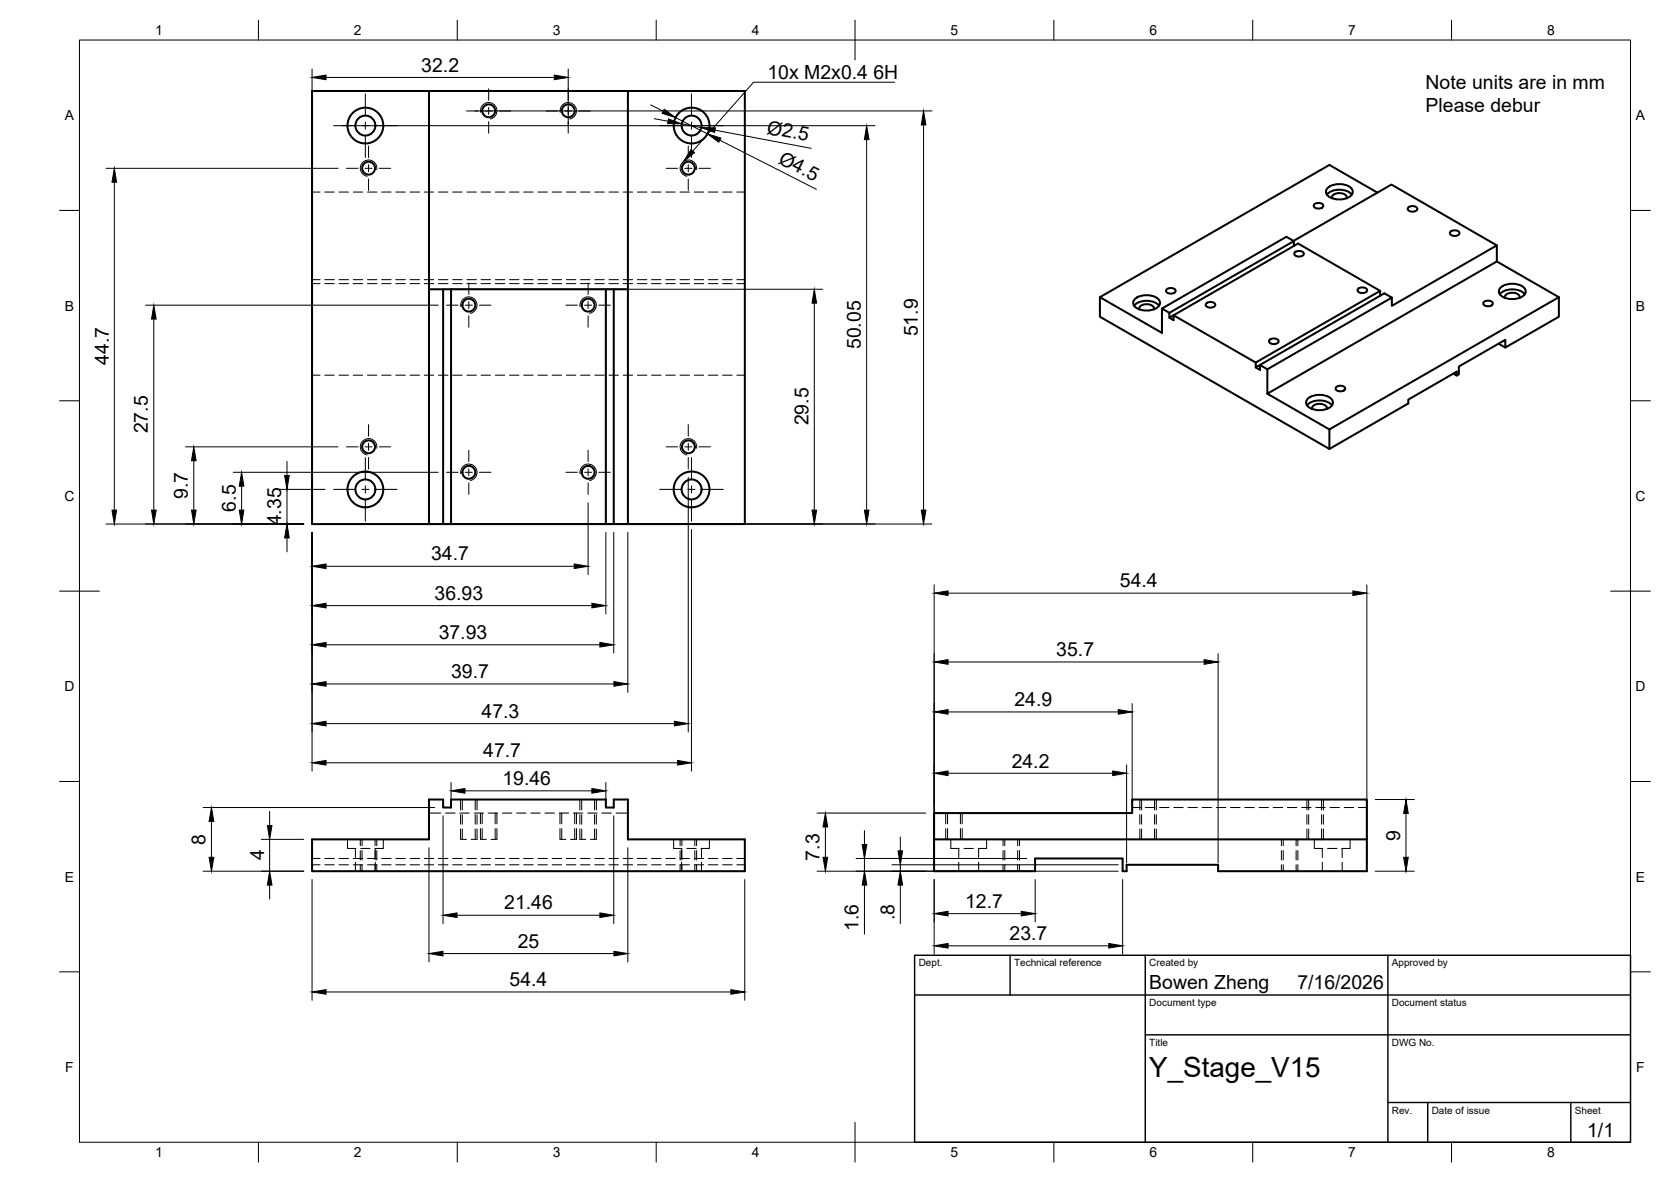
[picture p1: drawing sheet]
<svg xmlns="http://www.w3.org/2000/svg" width="420mm" height="297mm" viewBox="0 0 420 297" stroke-linecap="round" stroke-linejoin="round" font-family="sans-serif">
<!-- layer: Hidden -->
<g fill="none" stroke="#000" stroke-width=".25">
<path d="M78.5 48.3h2M81.7 48.3h2.4M85.2 48.3h2.4M88.8 48.3h2.4M92.4 48.3h2.4M96 48.3h2.3M99.5 48.3h2.4M103.1 48.3h2.4M106.7 48.3h2.4M110.3 48.3h2.3M113.8 48.3h2.4M117.4 48.3h2.4"/>
<path d="M121 48.3h2.3M124.5 48.3h2.4M128.1 48.3h2.4M131.7 48.3h2.4M135.3 48.3h2.3M138.8 48.3h2.4M142.4 48.3h2.4M146 48.3h2.4M149.5 48.3h2.4M153.1 48.3h2.4M156.7 48.3h2.4M160.3 48.3h2.3"/>
<path d="M163.8 48.3h2.4M167.4 48.3h2.4M171 48.3h2.4M174.6 48.3h2.3M178.1 48.3h2.4M181.7 48.3h2.4M185.3 48.3h2M78.5 71.3h2M78.5 70.3h2M81.7 71.3h2.4M81.7 70.3h2.4M85.2 71.3h2.4"/>
<path d="M85.2 70.3h2.4M88.8 71.3h2.4M88.8 70.3h2.4M92.4 71.3h2.4M92.4 70.3h2.4M96 71.3h2.3M96 70.3h2.3M99.5 71.3h2.4M99.5 70.3h2.4M103.1 71.3h2.4M103.1 70.3h2.4M106.7 71.3h2.4"/>
<path d="M106.7 70.3h2.4M110.3 71.3h2.3M110.3 70.3h2.3M113.8 71.3h2.4M113.8 70.3h2.4M117.4 71.3h2.4M117.4 70.3h2.4M121 71.3h2.3M121 70.3h2.3M124.5 71.3h2.4M124.5 70.3h2.4M128.1 71.3h2.4"/>
<path d="M128.1 70.3h2.4M131.7 71.3h2.4M131.7 70.3h2.4M135.3 71.3h2.3M135.3 70.3h2.3M138.8 71.3h2.4M138.8 70.3h2.4M142.4 71.3h2.4M142.4 70.3h2.4M146 71.3h2.4M146 70.3h2.4M149.5 71.3h2.4"/>
<path d="M149.5 70.3h2.4M153.1 71.3h2.4M153.1 70.3h2.4M156.7 71.3h2.4M156.7 70.3h2.4M160.3 71.3h2.3M160.3 70.3h2.3M163.8 71.3h2.4M163.8 70.3h2.4M167.4 71.3h2.4M167.4 70.3h2.4M171 71.3h2.4"/>
<path d="M171 70.3h2.4M174.6 71.3h2.3M174.6 70.3h2.3M178.1 71.3h2.4M178.1 70.3h2.4M181.7 71.3h2.4M181.7 70.3h2.4M185.3 71.3h2M185.3 70.3h2M78.5 94.3h2M81.7 94.3h2.4M85.2 94.3h2.4"/>
<path d="M88.8 94.3h2.4M92.4 94.3h2.4M96 94.3h2.3M99.5 94.3h2.4M103.1 94.3h2.4M106.7 94.3h2.4M110.3 94.3h2.3M113.8 94.3h2.4M117.4 94.3h2.4M121 94.3h2.3M124.5 94.3h2.4M128.1 94.3h2.4"/>
<path d="M131.7 94.3h2.4M135.3 94.3h2.3M138.8 94.3h2.4M142.4 94.3h2.4M146 94.3h2.4M149.5 94.3h2.4M153.1 94.3h2.4M156.7 94.3h2.4M160.3 94.3h2.3M163.8 94.3h2.4M167.4 94.3h2.4M171 94.3h2.4"/>
<path d="M174.6 94.3h2.3M178.1 94.3h2.4M181.7 94.3h2.4M185.3 94.3h2M78.5 217.3h2M78.5 215.7h2M81.7 217.3h2.4M81.7 215.7h2.4M85.2 217.3h2.4M85.2 215.7h2.4M87.4 210.9v2.3h2.1M88.8 217.3h2.4"/>
<path d="M88.8 215.7h2.4M89.4 213.2v2.3M89.4 216.7v2.2M90.7 213.2h2.3M91 210.9v1.6M91 213.7v2.4M91 217.3v1.6M92.4 217.3h2.4M92.4 215.7h2.4M94.3 210.9v1.6M94.3 213.7v2.4M94.3 217.3v1.6"/>
<path d="M94.4 213.2v2.3M94.4 216.7v2.2M96 217.3h2.3M96 215.7h2.3M96.4 210.9v2.3h-2.1M99.5 217.3h2.4M99.5 215.7h2.4M103.1 217.3h2.4M103.1 215.7h2.4M106.7 217.3h2.4M106.7 215.7h2.4M107.9 204.3h2.9"/>
<path d="M110.3 217.3h2.3M110.3 215.7h2.3M112 204.3h2.4M113.8 217.3h2.4M113.8 215.7h2.4M115.6 204.3h2.4M115.8 210.9h1.5M116.2 200.9v2.6M116.2 204.7v2.4M116.2 208.3v2.6M117.4 217.3h2.4M117.4 215.7h2.4"/>
<path d="M118.5 210.9h1.5M119.2 204.3h2.4M119.5 200.9v2.6M119.5 204.7v2.4M119.5 208.3v2.6M120.8 210.9h1.5M121 217.3h2.3M121 215.7h2.3M121.2 204.3v2.7M121.2 208.2v2.7M122.7 204.3h2.4M123.5 210.9h1.4"/>
<path d="M124.5 204.3v2.7M124.5 208.2v2.7M124.5 217.3h2.4M124.5 215.7h2.4M126.3 204.3h2.4M128.1 217.3h2.4M128.1 215.7h2.4M129.9 204.3h2.4M131.7 217.3h2.4M131.7 215.7h2.4M133.5 204.3h2.3M135.3 217.3h2.3"/>
<path d="M135.3 215.7h2.3M137 204.3h2.4M138.8 217.3h2.4M138.8 215.7h2.4M140.6 204.3h2.4M140.8 210.9h1.5M141.2 204.3v2.7M141.2 208.2v2.7M142.4 217.3h2.4M142.4 215.7h2.4M143.5 210.9h1.4M144.2 204.3h2.4"/>
<path d="M144.5 204.3v2.7M144.5 208.2v2.7M145.8 210.9h1.5M146 217.3h2.4M146 215.7h2.4M146.3 200.9v2.6M146.3 204.7v2.4M146.3 208.3v2.6M147.8 204.3h2.3M148.5 210.9h1.4M149.5 200.9v2.6M149.5 204.7v2.4"/>
<path d="M149.5 208.3v2.6M149.5 217.3h2.4M149.5 215.7h2.4M151.3 204.3h2.4M153.1 217.3h2.4M153.1 215.7h2.4M154.9 204.3h3M156.7 217.3h2.4M156.7 215.7h2.4M160.3 217.3h2.3M160.3 215.7h2.3M163.8 217.3h2.4"/>
<path d="M163.8 215.7h2.4M167.4 217.3h2.4M167.4 215.7h2.4M169.4 210.9v2.3h2.1M171 217.3h2.4M171 215.7h2.4M171.4 213.2v2.3M171.4 216.7v2.2M171.4 210.9v1.6M171.4 213.7v2.4M171.4 217.3v1.6M172.7 213.2h2.4"/>
<path d="M174.6 217.3h2.3M174.6 215.7h2.3M174.7 210.9v1.6M174.7 213.7v2.4M174.7 217.3v1.6M176.4 213.2v2.3M176.4 216.7v2.2M178.1 217.3h2.4M178.1 215.7h2.4M178.4 210.9v2.3h-2.1M181.7 217.3h2.4M181.7 215.7h2.4"/>
<path d="M185.3 217.3h2M185.3 215.7h2M238.3 204.3v2.7M238.3 208.2v2.7M239.1 210.9v2.3h2.1M241.1 213.2v2.3M241.1 216.7v2.2M241.5 204.3v2.7M241.5 208.2v2.7M242.4 213.2h2.4M246.1 213.2v2.3M246.1 216.7v2.2"/>
<path d="M248.1 210.9v2.3h-2.1M252.6 210.9v1.6M252.6 213.7v2.4M252.6 217.3v1.6M255.9 210.9v1.6M255.9 213.7v2.4M255.9 217.3v1.6M284.7 202.9h2.1M287 200.9v2.6M287 204.7v2.4M287 208.3v2.6M288 202.9h2.4"/>
<path d="M290.3 200.9v2.6M290.3 204.7v2.4M290.3 208.3v2.6M291.5 202.9h2.4M295.1 202.9h2.4M298.7 202.9h2.4M302.3 202.9h2.4M305.8 202.9h2.4M309.4 202.9h2.4M313 202.9h2.4M316.6 202.9h2.3M320.1 202.9h2.4"/>
<path d="M322.7 210.9v1.6M322.7 213.7v2.4M322.7 217.3v1.6M323.7 202.9h2.4M325.9 210.9v1.6M325.9 213.7v2.4M325.9 217.3v1.6M327.3 202.9h2.3M329.1 200.9v2.6M329.1 204.7v2.4M329.1 208.3v2.6M330.5 210.9v2.3h2.1"/>
<path d="M330.9 202.9h2.3M332.3 200.9v2.6M332.3 204.7v2.4M332.3 208.3v2.6M332.5 213.2v2.3M332.5 216.7v2.2M333.8 213.2h2.4M334.4 202.9h2.4M337.5 213.2v2.3M337.5 216.7v2.2M338 202.9h2.4M339.5 210.9v2.3h-2.1"/>
<path d="M341.6 202.9h2.1"/>
</g>
<!-- layer: Visible -->
<g fill="none" stroke="#000" stroke-width=".51">
<path d="M107.9 22.9h-29.4v108.8h29.4M157.9 22.9h29.4v108.8h-29.4M330.4 51.4a1.49 1.49 0 0 1 2.3 .3 1.4 1.4 0 0 1-2.4 0zM333.6 48.9a4.6 4.6 0 0 1 6.3 0M333.9 47.2a4.7 4.7 0 0 1 6.1 .4 1.65 1.65 0 0 1-1.5 2.2 4.6 4.6 0 0 1-4.9-1 1.26 1.26 0 0 1 .3-1.6zM334.9 49.8a1.36 1.36 0 0 1 1.7-1.3l.8 .1a1.22 1.22 0 0 1 1.2 1.2M346.4 48.4l-12.1-6.9-57.7 33.2v4.9l57.7 33.2M354 52.2a1.49 1.49 0 0 1 2.4 .3 1.4 1.4 0 0 1-2.5 0zM364.6 58.3a1.49 1.49 0 0 1 2.4 .3 1.4 1.4 0 0 1-2.4 0zM107.9 72.7v-49.8h50v49.8M111.4 72.7h-3.5v59h3.5M113.4 72.7h-2v59h2"/>
<path d="M113.4 72.7v59M113.4 72.7h38.9M154.3 72.7h-2v59h2M154.3 72.7h3.6v59h-3.6M154.3 72.7v59M276.6 74.7l15.6 9v-6.2M285.2 76.8a4.6 4.6 0 0 1 6.2 0M285.4 75.1a4.7 4.7 0 0 1 6.1 .4 1.65 1.65 0 0 1-1.4 2.3 4.6 4.6 0 0 1-5-1.1 1.26 1.26 0 0 1 .3-1.6zM286.5 77.8a1.36 1.36 0 0 1 1.6-1.4l.8 .1a1.22 1.22 0 0 1 1.2 1.3M293.3 72.8a1.49 1.49 0 0 1 2.3 .3 1.4 1.4 0 0 1-2.4 0zM303.2 76.3a1.49 1.49 0 0 1 2.4 .3 1.4 1.4 0 0 1-2.5 0zM325.2 60.5l24.7-14.1 26.5 15.3-26.4 15.2v-2.1"/>
<path d="M325.3 61.8v-1.2l-31.3 18v1.2l1.1-.6 20.6 11.9M325.3 60.6l-1.9-1.1-31.2 18 1.8 1.1M325.5 63.5a1.49 1.49 0 0 1 2.4 .3 1.4 1.4 0 0 1-2.5 0zM341.4 72.7a1.49 1.49 0 0 1 2.4 .2 1.4 1.4 0 0 1-2.5 0zM347 74.3v-1.2l-31.3 18v1.2l1.1-.6 1.9 1.1 31.3-18-1.9-1.1-31.3 18v1.2l-1.1-.6M347 73.1l-20.6-11.9-31.3 18v1.3l-1.1-.7M373 76a1.49 1.49 0 0 1 2.4 .3 1.39 1.39 0 0 1-2.5 0zM376.4 61.7v4l-57.7 33.2v-6.1M376.4 65.7l15.6 9M377.1 73.9a4.6 4.6 0 0 1 6.3 0M377.4 72.2a4.7 4.7 0 0 1 6 .4 1.65 1.65 0 0 1-1.4 2.3 4.6 4.6 0 0 1-4.9-1 1.26 1.26 0 0 1 .3-1.7zM378.4 74.9a1.36 1.36 0 0 1 1.6-1.3h.9a1.22 1.22 0 0 1 1.2 1.3"/>
<path d="M318.7 98.9l15.6 9M319.2 85.5a1.49 1.49 0 0 1 2.3 .3 1.4 1.4 0 0 1-2.4 0zM335.9 97.4a1.49 1.49 0 0 1 2.3 .2 1.4 1.4 0 0 1-2.4 0zM365.4 93.9l.9 .5v-1l-12.2 7v1l-19.8 11.4v-4.9l57.7-33.2v4.9l-13.5 7.7v-1.9l-11.7 6.7v2l-.5 .3M376.8 86.4l1.7 .9M328.6 101.9a4.6 4.6 0 0 1 6.3 0M328.9 100.1a4.7 4.7 0 0 1 6.1 .4 1.65 1.65 0 0 1-1.4 2.3 4.6 4.6 0 0 1-5-1 1.26 1.26 0 0 1 .3-1.7zM329.9 102.8a1.36 1.36 0 0 1 1.7-1.3h.8a1.22 1.22 0 0 1 1.2 1.3M113.4 131.7h38.9M78.5 210.9h29.4v-10h3.5v2h2v-2h38.9v2h2v-2h3.6v10h29.4v8h-108.8zM234.9 210.9h108.8v8h-37.4v-1.6h-23v1.6h-1v-3.2h-22v3.2h-25.4zM234.9 210.9v-6.6h49.8v-3.4h59v10"/>
<circle cx="91.9" cy="31.6" r="2.51"/>
<circle cx="91.9" cy="31.6" r="4.5"/>
<circle cx="122.9" cy="27.9" r="1.62"/>
<circle cx="142.9" cy="27.9" r="1.62"/>
<circle cx="173.9" cy="31.6" r="2.51"/>
<circle cx="173.9" cy="31.6" r="4.5"/>
<circle cx="92.7" cy="42.3" r="1.62"/>
<circle cx="173.1" cy="42.3" r="1.62"/>
<circle cx="117.9" cy="76.7" r="1.62"/>
<circle cx="147.9" cy="76.7" r="1.62"/>
<circle cx="92.7" cy="112.3" r="1.62"/>
<circle cx="117.9" cy="118.7" r="1.62"/>
<circle cx="147.9" cy="118.7" r="1.62"/>
<circle cx="173.1" cy="112.3" r="1.62"/>
<circle cx="91.9" cy="123" r="2.51"/>
<circle cx="91.9" cy="123" r="4.5"/>
<circle cx="173.9" cy="123" r="2.51"/>
<circle cx="173.9" cy="123" r="4.5"/>
</g>
<!-- layer: Hidden Narrow -->
<g fill="none" stroke="#000" stroke-width=".25">
<path d="M90.6 210.9v1.6M90.6 213.7v2.4M90.6 217.3v1.6M94.7 210.9v1.6M94.7 213.7v2.4M94.7 217.3v1.6M115.8 200.9v2.6M115.8 204.7v2.4M115.8 208.3v2.6M120 200.9v2.6M120 204.7v2.4M120 208.3v2.6"/>
<path d="M120.8 204.3v2.7M120.8 208.2v2.7M124.9 204.3v2.7M124.9 208.2v2.7M140.8 204.3v2.7M140.8 208.2v2.7M144.9 204.3v2.7M144.9 208.2v2.7M145.8 200.9v2.6M145.8 204.7v2.4M145.8 208.3v2.6M149.9 200.9v2.6"/>
<path d="M149.9 204.7v2.4M149.9 208.3v2.6M171 210.9v1.6M171 213.7v2.4M171 217.3v1.6M175.2 210.9v1.6M175.2 213.7v2.4M175.2 217.3v1.6M237.8 204.3v2.7M237.8 208.2v2.7M241.9 204.3v2.7M241.9 208.2v2.7"/>
<path d="M252.2 210.9v1.6M252.2 213.7v2.4M252.2 217.3v1.6M256.3 210.9v1.6M256.3 213.7v2.4M256.3 217.3v1.6M286.6 200.9v2.6M286.6 204.7v2.4M286.6 208.3v2.6M290.7 200.9v2.6M290.7 204.7v2.4M290.7 208.3v2.6"/>
<path d="M322.2 210.9v1.6M322.2 213.7v2.4M322.2 217.3v1.6M326.3 210.9v1.6M326.3 213.7v2.4M326.3 217.3v1.6M328.6 200.9v2.6M328.6 204.7v2.4M328.6 208.3v2.6M332.8 200.9v2.6M332.8 204.7v2.4M332.8 208.3v2.6"/>
</g>
<!-- layer: Visible Narrow -->
<path d="M120.9 28.2a2.07 2.07 0 0 1 1.6-2.4 2.07 2.07 0 0 1 2.4 1.7 2.07 2.07 0 0 1-1.7 2.4M140.9 28.2a2.07 2.07 0 0 1 1.6-2.4 2.07 2.07 0 0 1 2.4 1.7 2.07 2.07 0 0 1-1.7 2.4M94.7 42.6a2.07 2.07 0 0 0-1.6-2.4 2.07 2.07 0 0 0-2.5 1.7 2.07 2.07 0 0 0 1.7 2.4M175.1 42.6a2.07 2.07 0 0 0-1.6-2.4 2.07 2.07 0 0 0-2.4 1.7 2.07 2.07 0 0 0 1.6 2.4M115.9 77a2.07 2.07 0 0 1 1.7-2.4 2.07 2.07 0 0 1 2.3 1.7 2.07 2.07 0 0 1-1.7 2.4M145.8 77a2.07 2.07 0 0 1 1.7-2.4 2.07 2.07 0 0 1 2.4 1.7 2.07 2.07 0 0 1-1.7 2.4M94.7 112.6a2.07 2.07 0 0 0-1.6-2.4 2.07 2.07 0 0 0-2.5 1.7 2.07 2.07 0 0 0 1.7 2.4M115.9 119.1a2.07 2.07 0 0 1 1.7-2.4 2.07 2.07 0 0 1 2.3 1.7 2.07 2.07 0 0 1-1.7 2.4M145.8 119.1a2.07 2.07 0 0 1 1.7-2.4 2.07 2.07 0 0 1 2.4 1.7 2.07 2.07 0 0 1-1.7 2.4M175.1 112.6a2.07 2.07 0 0 0-1.6-2.4 2.07 2.07 0 0 0-2.4 1.7 2.07 2.07 0 0 0 1.6 2.4" fill="none" stroke="#000" stroke-width=".25"/>
<!-- layer: BORDER -->
<g fill="none" stroke="#000" stroke-width=".25">
<path d="M20 10.1h390v276.9h-390zM65 5.1v5M115 5.1v5M165 5.1v5M215 5.1v10M265 5.1v5M315 5.1v5M365 5.1v5M15 52.9h5M410 52.9h5M15 100.7h5M410 100.7h5"/>
<path d="M15 148.6h10M405 148.6h10M15 196.4h5M410 196.4h5M15 244.2h5M410 244.2h5M65 287v5M115 287v5M165 287v5M215 282.1v9.9M265 287v5M315 287v5"/>
<path d="M365 287v5"/>
</g>
<!-- layer: TITLEBLOCK -->
<path d="M230 240.1h180v46.9h-180zM230 250h180M254 240.1v9.9M288 240.1v46.9M349 240.1v46.9M288 260.1h122M349 277.1h61M359 277.1v9.9M395 277.1v9.9" fill="none" stroke="#000" stroke-width=".36"/>
<!-- layer: Smart Centers -->
<g fill="none" stroke="#000" stroke-width=".25">
<path d="M83.9 31.6h5.3M91 31.6h1.8M91.9 23.6v5.3M91.9 30.7v1.8M91.9 34.3v5.3M92.7 36.7v2.9M94.6 31.6h5.3M117.3 27.9h2.9M122 27.9h1.8M122.9 22.3v2.9M122.9 27v1.8M122.9 30.6v2.9"/>
<path d="M125.5 27.9h2.9M137.3 27.9h2.9M142 27.9h1.8M142.9 22.3v2.9M142.9 27v1.8M142.9 30.6v2.9M145.5 27.9h2.9M165.9 31.6h5.3M173 31.6h1.8M173.1 36.7v2.9M173.9 23.6v5.3M173.9 30.7v1.8"/>
<path d="M173.9 34.3v5.3M176.6 31.6h5.3M87.1 42.3h2.9M91.8 42.3h1.8M92.7 41.4v1.8M92.7 45v2.9M95.4 42.3h2.8M167.5 42.3h2.9M172.2 42.3h1.8M173.1 41.4v1.8M173.1 45v2.9M175.7 42.3h2.9"/>
<path d="M112.3 76.7h2.9M117 76.7h1.8M117.9 71.1v2.9M117.9 75.8v1.8M117.9 79.4v2.9M120.5 76.7h2.9M142.3 76.7h2.9M147 76.7h1.8M147.9 71.1v2.9M147.9 75.8v1.8M147.9 79.4v2.9M150.6 76.7h2.8"/>
<path d="M87.1 112.3h2.9M91.8 112.3h1.8M91.9 115v5.3M92.7 106.7v2.9M92.7 111.4v1.8M92.7 115v2.9M95.4 112.3h2.8M112.3 118.7h2.9M117 118.7h1.8M117.9 113.1v2.9M117.9 117.8v1.8M120.5 118.7h2.9"/>
<path d="M142.3 118.7h2.9M147 118.7h1.8M147.9 113.1v2.9M147.9 117.8v1.8M150.6 118.7h2.8M167.5 112.3h2.9M172.2 112.3h1.8M173.1 106.7v2.9M173.1 111.4v1.8M173.1 115v2.9M173.9 115v5.3M175.7 112.3h2.9"/>
<path d="M83.9 123h5.3M91 123h1.8M91.9 122.1v1.8M91.9 125.7v5.3M94.6 123h5.3M117.9 121.4v2.9M147.9 121.4v2.9M165.9 123h5.3M173 123h1.8M173.9 122.1v1.8M173.9 125.7v5.3M176.6 123h5.3"/>
</g>
<!-- layer: FD_Dimensions -->
<g fill="none" stroke="#000" stroke-width=".25">
<path d="M78.5 17.4v112.2M82 19.5h57.4M142.9 17.4v14M86 31.6h134M119.4 27.9h114.9M163.6 26.4l3.2 1.5M164.5 29.8l3.5 .7M169.9 29.6l8 4M171.4 31.1l4.9 1M179.8 32.7l24.2 4.6M181 35.2l24.3 12.4M217.9 35.1v93.1"/>
<path d="M232.2 31.4v96.8M26.6 42.3h58.4M28.7 45.8v82.4M36.6 76.7h73.6M113.5 72.7h93.4M204.7 76.2v52M38.7 80.2v48M46.6 112.3h38.4M48.7 115.8v12.4M58.6 118.7h51.6M72.2 116v3.5M173.1 120v63.9"/>
<path d="M26.6 131.7h49.8M60.7 122.2v6M70.1 123h11.7M72.2 123v8.7M72.2 135.2v3.5M78.5 133.8v60M80.6 131.7h153.7M147.9 126.4v18M152.3 133.8v20.5M154.3 133.8v30.3M157.9 133.8v40.2M173.9 133.1v60.7"/>
<path d="M82 142.3h62.4M82 152.2h66.8M234.9 147v69.8M238.4 149.1h101.8M343.7 147v69.8M82 171.9h72.4M82 162h68.8M238.4 166.4h64.4M238.4 178.9h42.8M284.7 176.8v25.4M306.3 164.3v52.5M82 191.7h88.4"/>
<path d="M82 181.8h87.6M113.4 196.6v4.2M116.9 198.7h31.9M152.3 196.6v4.2M238.4 194.3h41.4M283.3 192.2v24.6M51.1 218.9h25.3M51.1 202.9h58.2M53.2 206.4v9M65.7 210.9h10.7M67.8 203.9v3.5M67.8 210.9v8"/>
<path d="M107.9 213v28.8M111.4 205v27.1M154.3 205v27.1M157.9 213v28.8M205.4 218.9h75.8M205.4 204.3h27.4M207.5 207.8v7.6M215.3 215.7h42.9M217.4 208.7v3.5M217.4 215.7v3.2M224.3 217.3h56.9M226.4 210.3v3.5"/>
<path d="M226.4 217.3v1.6M345.8 218.9h9.8M345.8 200.9h9.8M353.5 204.4v11M67.8 222.4v3.5M78.5 221v30.4M111.4 239.6h43M114.9 230h35.9M187.3 221v30.4M217.4 222.4v12.4M226.4 222.4v9.7M234.9 221v18.8"/>
<path d="M238.4 237.7h40.4M238.4 229.6h18.4M260.3 221v10.7M282.3 221v18.8M82 249.3h101.8"/>
</g>
<g fill="#000" stroke="#000" stroke-width=".25">
<path d="M78.5 19.5l3.5-.6v1.1zM139.4 18.9l3.5 .6-3.5 .5zM167 27.4l2.9 2.2-3.4-1.1zM168.1 29.9l3.3 1.2h-3.5zM176.3 32.1h3.6l-.2 1.2zM177.9 33.6l3.4 1.1-.6 1zM217.9 31.6l.6 3.5h-1.2zM232.2 27.9l.6 3.5h-1.2zM28.7 42.3l.6 3.5h-1.1zM204.7 72.7l.6 3.5h-1.1zM38.7 76.7l.6 3.5h-1.2zM48.7 112.3l.6 3.5h-1.1z"/>
<path d="M71.6 119.5h1.1l-.5 3.5zM28.2 128.2h1.1l-.6 3.5zM38.1 128.2h1.2l-.6 3.5zM48.2 128.2h1.1l-.6 3.5zM60.2 128.2h1.1l-.6 3.5zM60.7 118.7l.6 3.5h-1.1zM72.2 131.7l.5 3.5h-1.1zM204.2 128.2h1.1l-.6 3.5zM217.3 128.2h1.2l-.6 3.5zM231.6 128.2h1.2l-.6 3.5zM78.5 142.3l3.5-.6v1.2zM78.5 152.2l3.5-.6v1.2z"/>
<path d="M144.4 141.7l3.5 .6-3.5 .6zM148.8 151.6l3.5 .6-3.5 .6zM234.9 149.1l3.5-.6v1.2zM340.2 148.5l3.5 .6-3.5 .6zM78.5 171.9l3.5-.6v1.2zM78.5 162l3.5-.6v1.2zM150.8 161.4l3.5 .6-3.5 .6zM154.4 171.3l3.5 .6-3.5 .6zM234.9 166.4l3.5-.6v1.1zM234.9 178.9l3.5-.6v1.2zM281.2 178.3l3.5 .6-3.5 .6zM302.8 165.8l3.5 .6-3.5 .5z"/>
<path d="M78.5 191.7l3.5-.6v1.2zM78.5 181.8l3.5-.5v1.1zM113.4 198.7l3.5-.6v1.2zM148.8 198.1l3.5 .6-3.5 .6zM169.6 181.3l3.5 .5-3.5 .6zM170.4 191.1l3.5 .6-3.5 .6zM234.9 194.3l3.5-.6v1.2zM279.8 193.7l3.5 .6-3.5 .6zM52.6 215.4h1.2l-.6 3.5zM53.2 202.9l.6 3.5h-1.2zM67.2 207.4h1.2l-.6 3.5zM206.9 215.4h1.2l-.6 3.5z"/>
<path d="M207.5 204.3l.6 3.5h-1.2zM216.8 212.2h1.2l-.6 3.5zM225.8 213.8h1.1l-.5 3.5zM352.9 215.4h1.2l-.6 3.5zM353.5 200.9l.6 3.5h-1.2zM67.8 218.9l.6 3.5h-1.2zM107.9 239.6l3.5-.5v1.1zM111.4 230l3.5-.6v1.2zM150.8 229.4l3.5 .6-3.5 .6zM154.4 239.1l3.5 .5-3.5 .6zM217.4 218.9l.6 3.5h-1.2zM226.4 218.9l.5 3.5h-1.1z"/>
<path d="M234.9 237.7l3.5-.6v1.2zM234.9 229.6l3.5-.6v1.2zM256.8 229l3.5 .6-3.5 .6zM278.8 237.1l3.5 .6-3.5 .6zM78.5 249.3l3.5-.6v1.2zM183.8 248.7l3.5 .6-3.5 .6z"/>
</g>
<!-- layer: Hole Notes -->
<path d="M173.8 37.6l.8 .8-2.7 2.2z" fill="#000" stroke="#000" stroke-width=".25"/>
<path d="M224.9 20.7h-35.4l-15.3 17.3" fill="none" stroke="#000" stroke-width=".25"/>
<text font-size="7" x="289" y="270.6">Y_Stage_V15</text>
<g font-size="4.9">
<text x="105.9" y="18">32.2</text>
<text x="193" y="19.9">10x M2x0.4</text>
<text x="219.6" y="19.9">6H</text>
<text x="358.5" y="22.3">Note units are in mm</text>
<text x="358.5" y="28.2">Please debur</text>
<text x="192.7" y="33.6" transform="rotate(11 192.7 33.6)">Ø2.5</text>
<text x="195.5" y="40.9" transform="rotate(27 195.5 40.9)">Ø4.5</text>
<text x="216.5" y="87.8" transform="rotate(-90 216.5 87.8)">50.05</text>
<text x="230.8" y="84.5" transform="rotate(-90 230.8 84.5)">51.9</text>
<text x="27.3" y="91.7" transform="rotate(-90 27.3 91.7)">44.7</text>
<text x="203.3" y="106.9" transform="rotate(-90 203.3 106.9)">29.5</text>
<text x="37.2" y="108.9" transform="rotate(-90 37.2 108.9)">27.5</text>
<text x="47.3" y="125.4" transform="rotate(-90 47.3 125.4)">9.7</text>
<text x="59.3" y="128.6" transform="rotate(-90 59.3 128.6)">6.5</text>
<text x="70.7" y="132" transform="rotate(-90 70.7 132)">4.35</text>
<text x="108.4" y="140.9">34.7</text>
<text x="281.6" y="147.6">54.4</text>
<text x="109.3" y="150.7">36.93</text>
<text x="110.3" y="160.6">37.93</text>
<text x="265.6" y="164.9">35.7</text>
<text x="113.4" y="170.4">39.7</text>
<text x="255.1" y="177.4">24.9</text>
<text x="121.1" y="180.4">47.3</text>
<text x="121.5" y="190.3">47.7</text>
<text x="126.3" y="197.3">19.46</text>
<text x="254.4" y="192.9">24.2</text>
<text x="51.7" y="212.3" transform="rotate(-90 51.7 212.3)">8</text>
<text x="352.1" y="211.3" transform="rotate(-90 352.1 211.3)">9</text>
<text x="66.4" y="216.2" transform="rotate(-90 66.4 216.2)">4</text>
<text x="206.1" y="216.3" transform="rotate(-90 206.1 216.3)">7.3</text>
<text x="126.8" y="228.5">21.46</text>
<text x="215.9" y="233.9" transform="rotate(-90 215.9 233.9)">1.6</text>
<text x="224.9" y="231.2" transform="rotate(-90 224.9 231.2)">.8</text>
<text x="242.7" y="228.2">12.7</text>
<text x="130.2" y="238.2">25</text>
<text x="253.9" y="236.2">23.7</text>
<text x="128.1" y="247.8">54.4</text>
<text x="289" y="248.5">Bowen Zheng</text>
<text x="326.2" y="248.5">7/16/2026</text>
<text x="399.1" y="285.7">1/1</text>
</g>
<g font-size="3.5">
<text x="39" y="8.8">1</text>
<text x="89" y="8.8">2</text>
<text x="139" y="8.8">3</text>
<text x="189" y="8.8">4</text>
<text x="239" y="8.8">5</text>
<text x="289" y="8.8">6</text>
<text x="339" y="8.8">7</text>
<text x="389" y="8.8">8</text>
<text x="16.3" y="30.2">A</text>
<text x="411.3" y="30.2">A</text>
<text x="16.3" y="78">B</text>
<text x="411.3" y="78">B</text>
<text x="16.2" y="125.9">C</text>
<text x="411.2" y="125.9">C</text>
<text x="16.2" y="173.7">D</text>
<text x="411.2" y="173.7">D</text>
<text x="16.3" y="221.6">E</text>
<text x="411.3" y="221.6">E</text>
<text x="16.4" y="269.4">F</text>
<text x="411.4" y="269.4">F</text>
<text x="39" y="290.8">1</text>
<text x="89" y="290.8">2</text>
<text x="139" y="290.8">3</text>
<text x="189" y="290.8">4</text>
<text x="239" y="290.8">5</text>
<text x="289" y="290.8">6</text>
<text x="339" y="290.8">7</text>
<text x="389" y="290.8">8</text>
</g>
<g font-size="2.5">
<text x="231" y="242.9">Dept.</text>
<text x="255" y="242.9">Technical reference</text>
<text x="289" y="242.9">Created by</text>
<text x="350" y="242.9">Approved by</text>
<text x="289" y="252.8">Document type</text>
<text x="350" y="252.8">Document status</text>
<text x="289" y="262.9">Title</text>
<text x="350" y="262.9">DWG No.</text>
<text x="350" y="279.9">Rev.</text>
<text x="360" y="279.9">Date of issue</text>
<text x="396" y="279.9">Sheet</text>
</g>
</svg>
